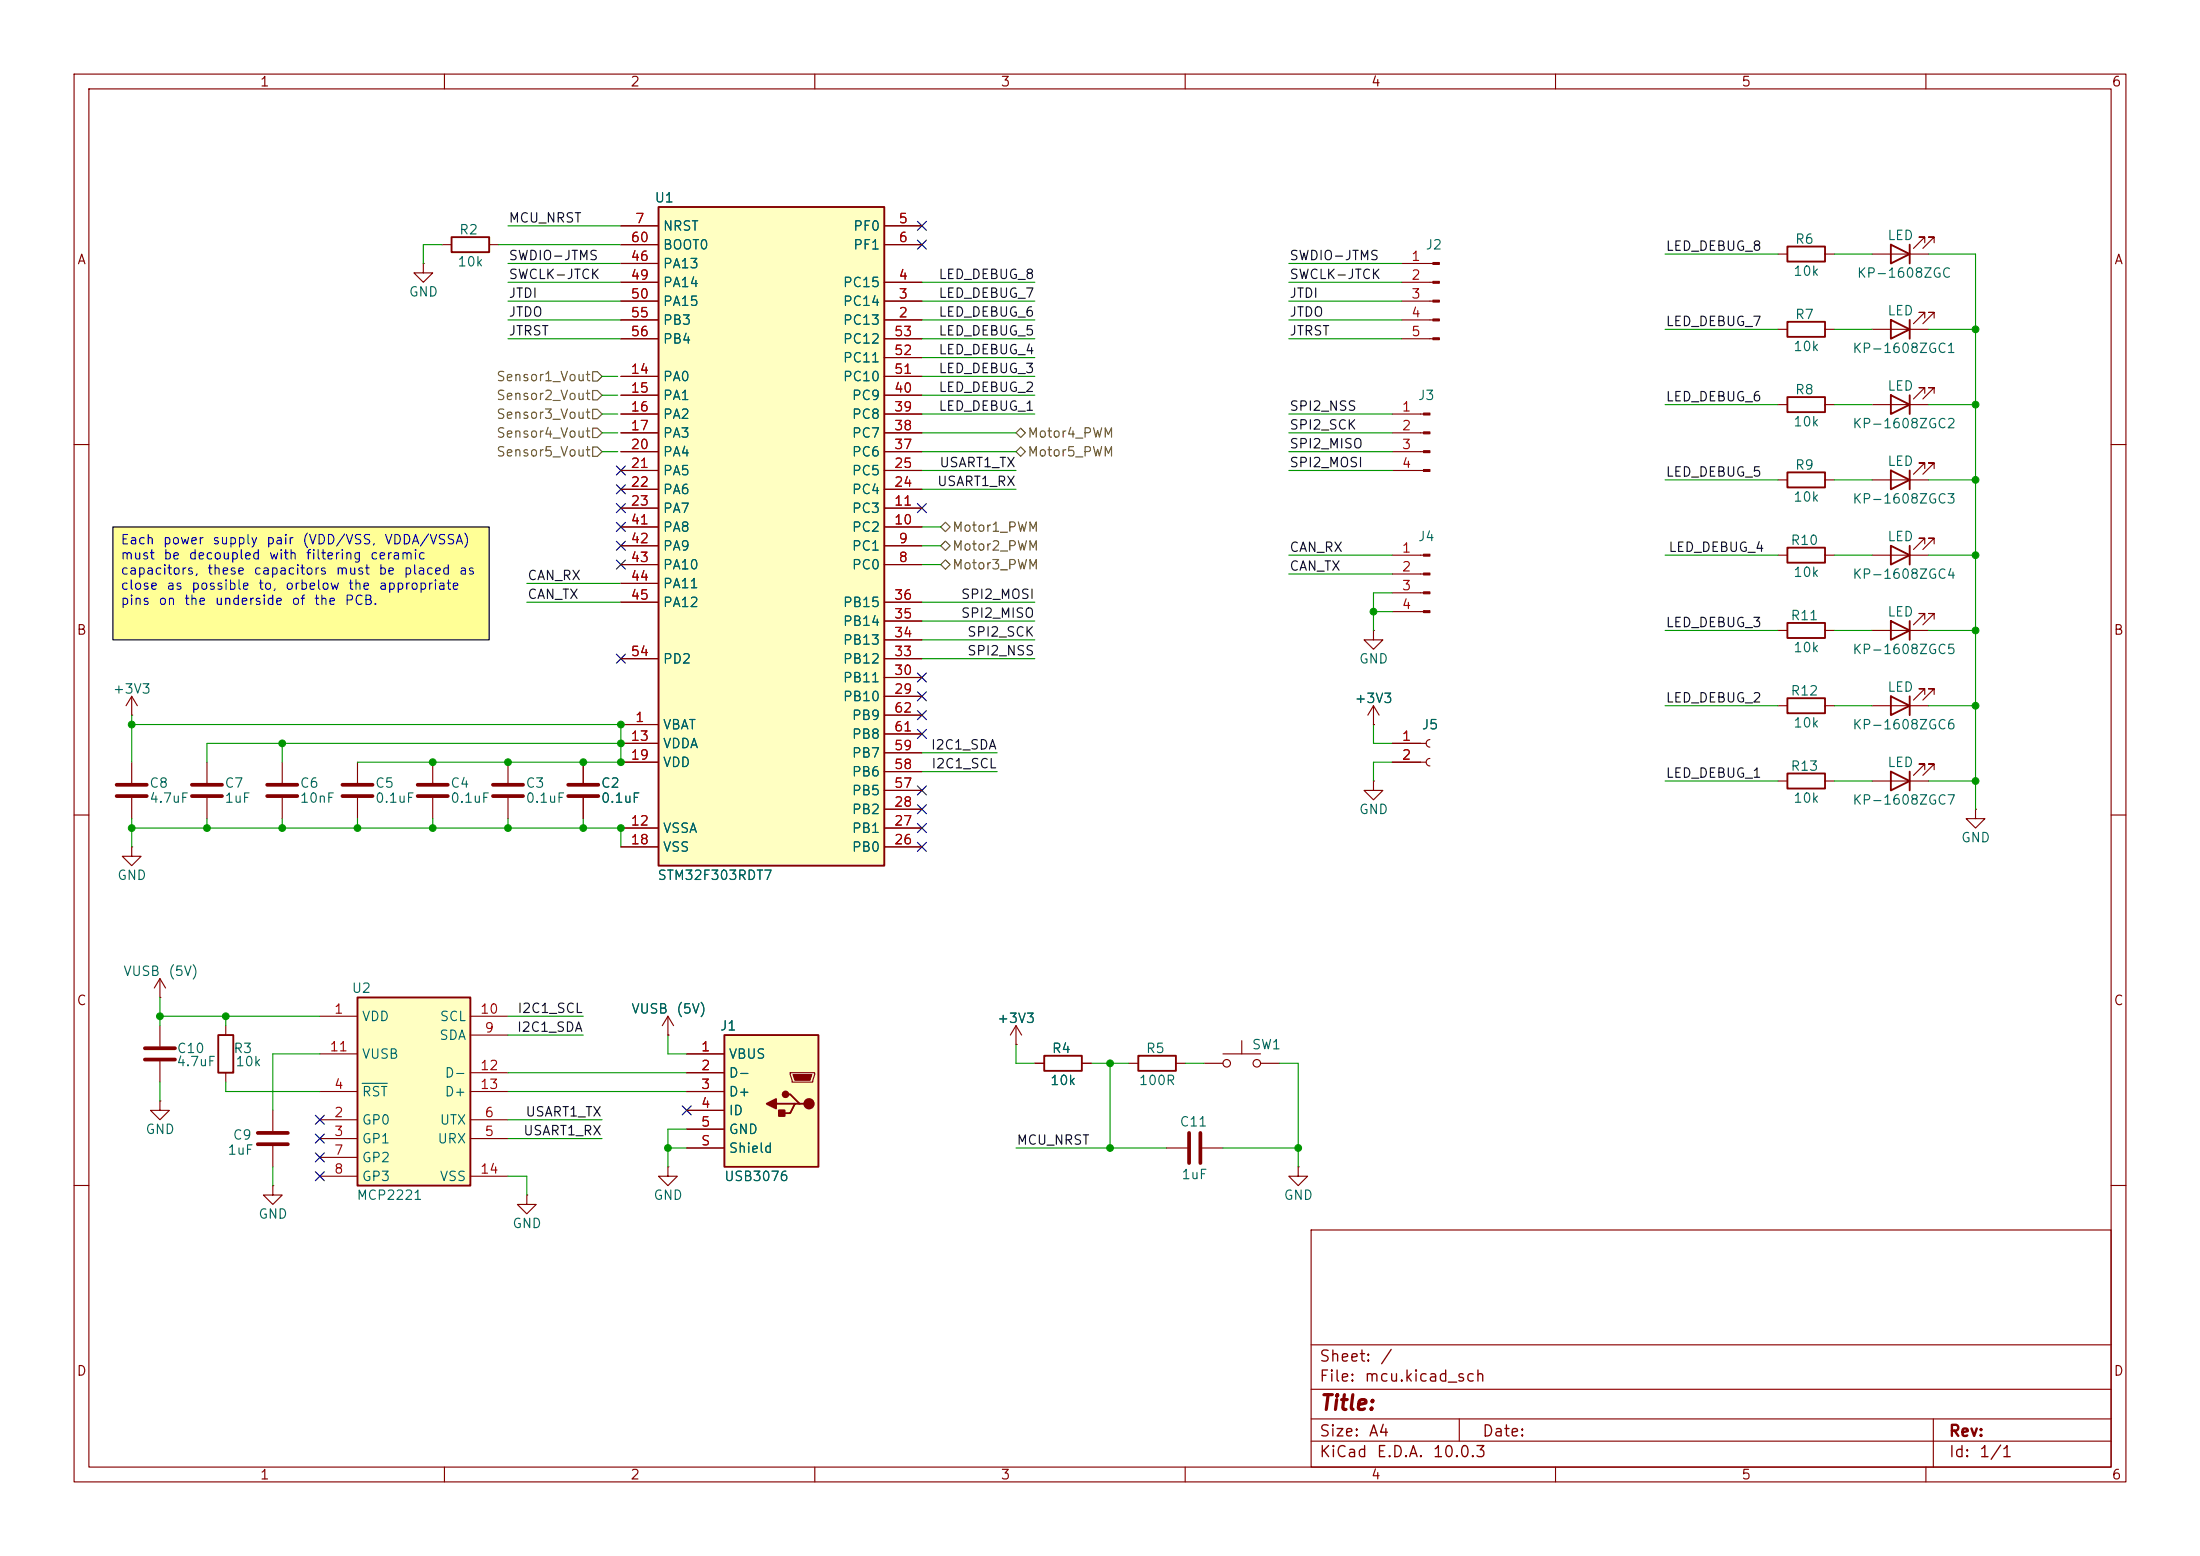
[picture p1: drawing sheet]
<svg xmlns="http://www.w3.org/2000/svg" width="297mm" height="210mm" viewBox="0 0 297 210" stroke-linecap="round" stroke-linejoin="round" font-family="sans-serif">
<g fill="none" stroke="#840000" stroke-width=".15">
<path d="M10 10h277v190h-277zM12 12h273v186h-273zM60 10v2M110 10v2M160 10v2M210 10v2M260 10v2M10 60h2M285 60h2M10 110h2M285 110h2M10 160h2"/>
<path d="M177 166h108v32h-108zM285 160h2M60 198v2M110 198v2M160 198v2M177 194.5h108M177 191.5h108M177 187.5h108M177 181.5h108M197 191.5v3M210 198v2M260 198v2"/>
<path d="M261 191.5v6.5"/>
</g>
<path d="M15.2 71.1h50.8v15.3h-50.8z" fill="#ffff96"/>
<g fill="none" stroke="#840000" stroke-width=".15">
<path d="M17.8 96.5h.1M17.8 94l-.8 1.3M17.8 94l.7 1.3M17.8 94v2.5M252.7 85.1h7.6M259.8 83.6v-.8h-.7h.7l-1.5 1.5M261.1 83.6v-.8h-.8h.8l-1.5 1.5M17.8 114.3v1.3h1.2l-1.2 1.2-1.3-1.2h1.3M17.8 114.3h.1M27.9 102.9v2.8M27.9 107.7v2.8M38.1 102.9v2.8"/>
<path d="M38.1 107.7v2.8"/>
</g>
<path d="M25.9 105.9h4.1M25.9 107.4h4.1M36.1 105.9h4M36.1 107.4h4" fill="none" stroke="#840000" stroke-width=".51"/>
<path d="M255.3 83.8l2.5 1.3-2.5 1.3zM257.8 83.8v2.6" fill="none" stroke="#840000" stroke-width=".25"/>
<path d="M97.8 139.7h12.7v17.8h-12.7z" fill="#ffffc2"/>
<g fill="none" stroke="#840000" stroke-width=".25">
<path d="M255.3 53.3l2.5 1.3-2.5 1.3zM257.8 53.3v2.6M241.3 73.9h5.1v2h-5.1zM255.3 73.7l2.5 1.2-2.5 1.3zM257.8 73.7v2.5M241.3 94.2h5.1v2.1h-5.1zM255.3 94l2.5 1.3-2.5 1.2zM257.8 94v2.5M241.3 104.4h5.1v2h-5.1zM255.3 104.1l2.5 1.3-2.5 1.3zM257.8 104.1v2.6M29.5 139.7h2v5.1h-2z"/>
<path d="M97.8 139.7h12.7v17.8h-12.7zM104.8 149h2.5M106 147.7h.7l1.2 1.3h.7M107.9 149h-.6l-.6 1.2h-1.3M153.7 142.5h5v2h-5z"/>
</g>
<g fill="#840000" stroke="#840000" stroke-width=".25">
<path d="M103.5 149l1.3-.7v1.3z"/>
<path d="M105.2 149.9h.7v.7h-.7z"/>
<circle cx="106" cy="147.7" r=".38"/>
<circle cx="109.2" cy="149" r=".63"/>
</g>
<g fill="none" stroke="#840000" stroke-width=".15">
<path d="M252.7 54.6h7.6M259.8 53.1v-.8h-.7h.7l-1.5 1.5M261.1 53.1v-.8h-.8h.8l-1.5 1.5M240 74.9h1.3M246.4 74.9h1.2M252.7 74.9h7.6M259.8 73.4v-.8h-.7h.7l-1.5 1.6M261.1 73.4v-.8h-.8h.8l-1.5 1.6M240 95.3h1.3M246.4 95.3h1.2M252.7 95.3h7.6M259.8 93.7v-.7h-.7h.7l-1.5 1.5"/>
<path d="M261.1 93.7v-.7h-.8h.8l-1.5 1.5M48.3 102.9v2.8M48.3 107.7v2.8M68.6 102.9v2.8M68.6 107.7v2.8M240 105.4h1.3M246.4 105.4h1.2M252.7 105.4h7.6M259.8 103.9v-.8h-.7h.7l-1.5 1.5M261.1 103.9v-.8h-.8h.8l-1.5 1.5M30.5 138.4v1.3M30.5 144.8v1.3"/>
<path d="M90.2 157.5v1.3h-1.3l1.3 1.2 1.2-1.2h-1.2M90.2 157.5h.1M92.7 142.2h5.1M92.7 144.8h5.1M92.7 147.3h5.1M92.7 149.9h5.1M92.7 152.4h5.1M92.7 154.9h5.1M106.7 144.8h3.3v.2l-.3 1.1h-2.8zM152.4 143.5h1.3M157.5 154.9h2.8M158.7 143.5h1.3"/>
<path d="M162.3 154.9h2.8"/>
</g>
<path d="M107.1 145h2.5l-.3 .8h-2z" fill="#840000" stroke="#840000" stroke-width=".15"/>
<path d="M46.2 105.9h4.1M46.2 107.4h4.1M66.5 105.9h4.1M66.5 107.4h4.1M160.5 152.9v4.1M162.1 152.9v4.1" fill="none" stroke="#840000" stroke-width=".51"/>
<path d="M48.3 134.6h15.2v25.4h-15.2z" fill="#ffffc2"/>
<path d="M61 32h5v2h-5zM255.3 33l2.5 1.3-2.5 1.3zM257.8 33v2.6M241.3 53.6h5.1v2h-5.1zM255.3 43.2l2.5 1.3-2.5 1.2zM257.8 43.2v2.5M48.3 134.6h15.2v25.4h-15.2zM141 142.5h5v2h-5z" fill="none" stroke="#840000" stroke-width=".25"/>
<g fill="none" stroke="#840000" stroke-width=".15">
<path d="M57.1 35.6v1.2h1.3l-1.3 1.3-1.2-1.3h1.2M57.1 35.6h.1M59.7 33h1.3M66 33h1.3M252.7 34.3h7.6M259.8 32.8v-.8h-.7h.7l-1.5 1.5M261.1 32.8v-.8h-.8h.8l-1.5 1.5M240 54.6h1.3M246.4 54.6h1.2M252.7 44.5h7.6M259.8 42.9v-.7h-.7h.7l-1.5 1.5M261.1 42.9v-.7h-.8h.8l-1.5 1.5"/>
<path d="M17.8 102.9v2.8M17.8 107.7v2.8M58.4 102.9v2.8M58.4 107.7v2.8M78.7 102.9v2.8M78.7 107.7v2.8M266.7 109.2v1.3h1.3l-1.3 1.3-1.3-1.3h1.3M266.7 109.2h.1M21.6 138.4v2.8M43.2 137.2h5.1M63.5 137.2h5.1M63.5 139.7h5.1"/>
<path d="M90.2 139.7h.1M90.2 137.2l-.8 1.2M90.2 137.2l.7 1.2M90.2 137.2v2.5M137.2 138.4l-.8 1.3M137.2 138.4l.7 1.3M137.2 138.4v2.6M21.6 148.6v1.3h1.3l-1.3 1.2-1.3-1.2h1.3M21.6 148.6h.1M21.6 143.3v2.8M43.2 151.1h5.1M43.2 153.7h5.1"/>
<path d="M43.2 147.3h5.1M43.2 156.2h5.1M43.2 158.8h5.1M43.2 142.2h5.1M63.5 151.1h5.1M63.5 153.7h5.1M63.5 147.3h5.1M63.5 158.8h5.1M63.5 144.8h5.1M137.2 141h.1M139.7 143.5h1.3M146 143.5h1.3"/>
<path d="M162.6 143.5h2.5M165.1 142.2h5.1M167.6 140.5v1.7M170.2 143.5h2.5M175.3 157.5v1.3h1.2l-1.2 1.2-1.3-1.2h1.3M175.3 157.5h.1M36.8 160v1.3h1.3l-1.3 1.3-1.2-1.3h1.2M36.8 160h.1"/>
<circle cx="165.6" cy="143.5" r=".51"/>
<circle cx="169.7" cy="143.5" r=".51"/>
</g>
<path d="M48.9 146.2h3.4" fill="none" stroke="#006464" stroke-width=".15"/>
<path d="M15.7 105.9h4.1M15.7 107.4h4.1M56.4 105.9h4.1M56.4 107.4h4.1M76.7 105.9h4.1M76.7 107.4h4.1M19.6 143h4M19.6 141.5h4" fill="none" stroke="#840000" stroke-width=".51"/>
<path d="M88.9 27.9h30.5v88.9h-30.5z" fill="#ffffc2"/>
<path d="M88.9 27.9h30.5v88.9h-30.5zM241.3 33.3h5.1v2h-5.1zM241.3 43.4h5.1v2.1h-5.1zM241.3 63.8h5.1v2h-5.1zM255.3 63.5l2.5 1.3-2.5 1.2zM257.8 63.5v2.5M241.3 84.1h5.1v2h-5.1z" fill="none" stroke="#840000" stroke-width=".25"/>
<g fill="none" stroke="#840000" stroke-width=".15">
<path d="M83.8 38.1h5.1M83.8 30.5h5.1M83.8 33h5.1M83.8 35.6h5.1M119.4 38.1h5.1M119.4 30.5h5.1M119.4 33h5.1M189.2 38.1h4.2M189.2 35.6h4.2M240 34.3h1.3M246.4 34.3h1.2M83.8 43.2h5.1"/>
<path d="M83.8 40.6h5.1M83.8 50.8h5.1M83.8 53.3h5.1M83.8 55.9h5.1M83.8 58.4h5.1M83.8 45.7h5.1M119.4 43.2h5.1M119.4 40.6h5.1M119.4 50.8h5.1M119.4 53.3h5.1M119.4 55.9h5.1M119.4 58.4h5.1"/>
<path d="M119.4 48.3h5.1M119.4 45.7h5.1M188 55.9h4.2M188 58.4h4.2M189.2 43.2h4.2M189.2 40.6h4.2M189.2 45.7h4.2M240 44.5h1.3M246.4 44.5h1.2M83.8 76.2h5.1M83.8 73.7h5.1M83.8 71.1h5.1"/>
<path d="M83.8 68.6h5.1M83.8 61h5.1M83.8 63.5h5.1M83.8 66h5.1M83.8 78.7h5.1M119.4 76.2h5.1M119.4 73.7h5.1M119.4 71.1h5.1M119.4 68.6h5.1M119.4 61h5.1M119.4 63.5h5.1M119.4 66h5.1"/>
<path d="M188 61h4.2M188 63.5h4.2M188 74.9h4.2M188 77.5h4.2M240 64.8h1.3M246.4 64.8h1.2M252.7 64.8h7.6M259.8 63.2v-.7h-.7h.7l-1.5 1.5M261.1 63.2v-.7h-.8h.8l-1.5 1.5M83.8 97.8h5.1M83.8 88.9h5.1M83.8 81.3h5.1"/>
<path d="M119.4 94h5.1M119.4 91.4h5.1M119.4 88.9h5.1M119.4 86.4h5.1M119.4 83.8h5.1M119.4 81.3h5.1M119.4 99.1h5.1M119.4 96.5h5.1M185.4 97.8h.1M185.4 85.1v1.3h1.3l-1.3 1.2-1.3-1.2h1.3M185.4 85.1h.1M185.4 95.3l-.7 1.2"/>
<path d="M185.4 95.3l.8 1.2M185.4 95.3v2.5M188 80h4.2M188 82.6h4.2M193 99.8a.51 .51 0 0 0-.5 .5 .51 .51 0 0 0 .5 .5M240 85.1h1.3M246.4 85.1h1.2M78.7 102.9v2.8M78.7 107.7v2.8M83.8 111.8h5.1M83.8 100.3h5.1M83.8 114.3h5.1"/>
<path d="M83.8 102.9h5.1M119.4 111.8h5.1M119.4 114.3h5.1M119.4 109.2h5.1M119.4 106.7h5.1M119.4 104.1h5.1M119.4 101.6h5.1M185.4 105.4v1.3h1.3l-1.3 1.3-1.3-1.3h1.3M185.4 105.4h.1M188 100.3h4.5M188 102.9h4.5M193 102.4a.51 .51 0 0 0-.5 .5 .51 .51 0 0 0 .5 .5"/>
<path d="M21.6 134.6h.1M21.6 132.1l-.8 1.3M21.6 132.1l.8 1.3M21.6 132.1v2.5M90.2 139.7h.1M36.8 149.9v2.8M36.8 154.7v2.8M92.7 142.2h5.1M92.7 144.8h5.1M92.7 147.3h5.1M92.7 149.9h5.1M92.7 152.4h5.1"/>
<path d="M92.7 154.9h5.1M137.2 141h.1M139.7 143.5h1.3M146 143.5h1.3M71.1 161.3v1.3h1.3l-1.3 1.2-1.3-1.2h1.3M71.1 161.3h.1"/>
</g>
<path d="M34.8 154.4h4.1M34.8 152.9h4.1" fill="none" stroke="#840000" stroke-width=".51"/>
<g fill="#840000" stroke="#840000" stroke-width=".15">
<path d="M192.2 74.8h.8v.3h-.8z"/>
<path d="M192.2 77.3h.8v.3h-.8z"/>
<path d="M192.2 79.9h.8v.2h-.8z"/>
<path d="M192.2 82.4h.8v.3h-.8z"/>
<path d="M192.2 55.8h.8v.2h-.8z"/>
<path d="M192.2 58.3h.8v.2h-.8z"/>
<path d="M192.2 60.8h.8v.3h-.8z"/>
<path d="M192.2 63.4h.8v.2h-.8z"/>
<path d="M193.4 35.4h.9v.3h-.9z"/>
<path d="M193.4 38h.9v.2h-.9z"/>
<path d="M193.4 40.5h.9v.3h-.9z"/>
<path d="M193.4 43.1h.9v.2h-.9z"/>
<path d="M193.4 45.6h.9v.2h-.9z"/>
</g>
<path d="M80 50.2h.6l.7 .6-.7 .6h-.6zM80 55.2h.6l.7 .7-.7 .6h-.6zM80 52.7h.6l.7 .6-.7 .7h-.6zM80 57.8h.6l.7 .6-.7 .7h-.6zM137.2 58.4l.6-.6 .6 .6-.6 .7zM80 60.3h.6l.7 .7-.7 .6h-.6zM127 71.1l.6-.6 .7 .6-.7 .7zM127 73.7l.6-.7 .7 .7-.7 .6zM127 76.2l.6-.6 .7 .6-.7 .6zM137.2 61l.6-.7 .6 .7-.6 .6z" fill="none" stroke="#725600" stroke-width=".15"/>
<g fill="none" stroke="#009600" stroke-width=".15">
<path d="M59.7 33h-2.6v2.6M67.3 33h16.5M68.6 38.1h15.2M68.6 35.6h15.2M68.6 30.5h15.2M124.5 38.1h15.2M174 38.1h15.2M174 35.6h15.2M224.8 34.3h15.2M247.6 34.3h5.1M260.3 34.3h6.4v74.9M68.6 45.7h15.2"/>
<path d="M68.6 40.6h15.2M68.6 43.2h15.2M81.3 50.8h2.1M81.3 53.3h2.1M81.3 55.9h2.1M81.3 58.4h2.1M124.5 50.8h15.2M124.5 45.7h15.2M124.5 53.3h15.2M124.5 55.9h15.2M124.5 40.6h15.2M124.5 43.2h15.2"/>
<path d="M124.5 58.4h12.7M124.5 48.3h15.2M174 45.7h15.2M174 55.9h14M174 40.6h15.2M174 43.2h15.2M174 58.4h14M224.8 44.5h15.2M224.8 54.6h15.2M247.6 44.5h5.1M247.6 54.6h5.1M260.3 44.5h6.4"/>
<path d="M260.3 54.6h6.4M71.1 78.7h12.7M81.3 61h2.1M124.5 76.2h2.5M124.5 73.7h2.5M124.5 71.1h2.5M124.5 61h12.7M124.5 66h12.7M124.5 63.5h12.7M174 61h14M174 74.9h14M174 63.5h14"/>
<path d="M174 77.5h14M224.8 74.9h15.2M224.8 64.8h15.2M247.6 74.9h5.1M247.6 64.8h5.1M260.3 74.9h6.4M260.3 64.8h6.4M17.8 96.5v6.4M17.8 97.8h66v5.1h-35.5M71.1 81.3h12.7M124.5 88.9h15.2M124.5 86.4h15.2"/>
<path d="M124.5 83.8h15.2M124.5 81.3h15.2M185.4 97.8v2.5h2.6M185.4 82.6h2.6M188 80h-2.6v5.1M224.8 85.1h15.2M224.8 95.3h15.2M247.6 85.1h5.1M247.6 95.3h5.1M260.3 85.1h6.4M260.3 95.3h6.4M17.8 110.5v3.8"/>
<path d="M17.8 111.8h66v2.5M27.9 110.5v1.3M38.1 100.3v2.6M38.1 110.5v1.3M48.3 110.5v1.3M58.4 110.5v1.3M68.6 110.5v1.3M78.7 110.5v1.3M83.8 100.3h-55.9v2.6M124.5 101.6h10.1M124.5 104.1h10.1M188 102.9h-2.6v2.5"/>
<path d="M224.8 105.4h15.2M247.6 105.4h5.1M260.3 105.4h6.4M21.6 137.2h21.6M21.6 134.6v3.8M30.5 137.2v1.2M68.6 137.2h10.1M68.6 139.7h10.1M90.2 139.7v2.5h2.5M21.6 146.1v2.5M30.5 146.1v1.2h12.7M36.8 157.5v2.5"/>
<path d="M43.2 142.2h-6.4v7.7M68.6 158.8h2.5v2.5M68.6 147.3h24.1M68.6 151.1h12.7M68.6 153.7h12.7M68.6 144.8h24.1M90.2 154.9h2.5M92.7 152.4h-2.5v5.1M137.2 154.9h20.3M137.2 141v2.5h2.5M147.3 143.5h5.1M149.9 143.5v11.4"/>
<path d="M160 143.5h2.6M165.1 154.9h10.2M172.7 143.5h2.6v14"/>
</g>
<g fill="none" stroke="#000084" stroke-width=".15">
<path d="M123.9 32.4l1.2 1.2M123.9 29.9l1.2 1.2M125.1 32.4l-1.2 1.2M125.1 29.9l-1.2 1.2M83.2 73.1l1.2 1.2M83.2 75.6l1.2 1.2M83.2 65.4l1.2 1.2M83.2 62.9l1.2 1.2M83.2 70.5l1.2 1.2M83.2 68l1.2 1.2M84.4 73.1l-1.2 1.2M84.4 75.6l-1.2 1.2"/>
<path d="M84.4 65.4l-1.2 1.2M84.4 62.9l-1.2 1.2M84.4 70.5l-1.2 1.2M84.4 68l-1.2 1.2M123.9 68l1.2 1.2M125.1 68l-1.2 1.2M83.2 88.3l1.2 1.2M84.4 88.3l-1.2 1.2M123.9 95.9l1.2 1.2M123.9 98.5l1.2 1.2M123.9 90.8l1.2 1.2M123.9 93.4l1.2 1.2"/>
<path d="M125.1 95.9l-1.2 1.2M125.1 98.5l-1.2 1.2M125.1 90.8l-1.2 1.2M125.1 93.4l-1.2 1.2M123.9 108.6l1.2 1.2M123.9 106.1l1.2 1.2M123.9 113.7l1.2 1.2M123.9 111.2l1.2 1.2M125.1 108.6l-1.2 1.2M125.1 106.1l-1.2 1.2M125.1 113.7l-1.2 1.2M125.1 111.2l-1.2 1.2"/>
<path d="M42.6 155.6l1.2 1.2M42.6 158.1l1.2 1.3M42.6 150.5l1.2 1.2M42.6 153.1l1.2 1.2M43.8 155.6l-1.2 1.2M43.8 158.1l-1.2 1.3M43.8 150.5l-1.2 1.2M43.8 153.1l-1.2 1.2M92.1 149.3l1.2 1.2M93.3 149.3l-1.2 1.2"/>
</g>
<path d="M15.2 71.1h50.8v15.3h-50.8z" fill="none" stroke="#000" stroke-width=".15"/>
<g fill="#009600" stroke="#009600" stroke-width=".14">
<circle cx="90.2" cy="154.9" r=".46"/>
<circle cx="83.8" cy="100.3" r=".46"/>
<circle cx="149.9" cy="154.9" r=".46"/>
<circle cx="149.9" cy="143.5" r=".46"/>
<circle cx="175.3" cy="154.9" r=".46"/>
<circle cx="83.8" cy="102.9" r=".46"/>
<circle cx="83.8" cy="111.8" r=".46"/>
<circle cx="27.9" cy="111.8" r=".46"/>
<circle cx="38.1" cy="111.8" r=".46"/>
<circle cx="17.8" cy="111.8" r=".46"/>
<circle cx="30.5" cy="137.2" r=".46"/>
<circle cx="58.4" cy="111.8" r=".46"/>
<circle cx="21.6" cy="137.2" r=".46"/>
<circle cx="17.8" cy="97.8" r=".46"/>
<circle cx="68.6" cy="102.9" r=".46"/>
<circle cx="83.8" cy="97.8" r=".46"/>
<circle cx="78.7" cy="102.9" r=".46"/>
<circle cx="68.6" cy="111.8" r=".46"/>
<circle cx="78.7" cy="111.8" r=".46"/>
<circle cx="48.3" cy="111.8" r=".46"/>
<circle cx="38.1" cy="100.3" r=".46"/>
<circle cx="58.4" cy="102.9" r=".46"/>
<circle cx="266.7" cy="95.3" r=".46"/>
<circle cx="266.7" cy="85.1" r=".46"/>
<circle cx="266.7" cy="64.8" r=".46"/>
<circle cx="266.7" cy="74.9" r=".46"/>
<circle cx="266.7" cy="105.4" r=".46"/>
<circle cx="185.4" cy="82.6" r=".46"/>
<circle cx="266.7" cy="44.5" r=".46"/>
<circle cx="266.7" cy="54.6" r=".46"/>
</g>
<text font-size="2" fill="#840000" x="178" y="190.8">Title:</text>
<g font-size="1.5" fill="#840000">
<text x="178" y="184.2">Sheet:</text>
<text x="186.2" y="184.2">/</text>
<text x="178" y="186.9">File:</text>
<text x="184.1" y="186.9">mcu.kicad_sch</text>
<text x="178" y="197.1">KiCad</text>
<text x="178" y="194.3">Size:</text>
<text x="184.7" y="194.3">A4</text>
<text x="185.7" y="197.1">E.D.A.</text>
<text x="193.3" y="197.1">10.0.3</text>
<text x="200" y="194.3">Date:</text>
<text x="263" y="194.3">Rev:</text>
<text x="263" y="197.1">Id:</text>
<text x="267.1" y="197.1">1/1</text>
</g>
<g font-size="1.3" fill="#840000">
<text x="35" y="12">1</text>
<text x="85" y="12">2</text>
<text x="135" y="12">3</text>
<text x="185" y="12">4</text>
<text x="235" y="12">5</text>
<text x="285" y="12">6</text>
<text x="10.3" y="36">A</text>
<text x="285.3" y="36">A</text>
<text x="10.3" y="86">B</text>
<text x="285.3" y="86">B</text>
<text x="10.3" y="136">C</text>
<text x="285.3" y="136">C</text>
<text x="10.3" y="186">D</text>
<text x="285.3" y="186">D</text>
<text x="35" y="200">1</text>
<text x="85" y="200">2</text>
<text x="135" y="200">3</text>
<text x="185" y="200">4</text>
<text x="235" y="200">5</text>
<text x="285" y="200">6</text>
</g>
<g font-size="1.3" fill="#006464">
<text x="88.3" y="27.6">U1</text>
<text x="61.9" y="32">R2</text>
<text x="89.4" y="31.5">NRST</text>
<text x="89.4" y="34">BOOT0</text>
<text x="115.1" y="31.5">PF0</text>
<text x="115.1" y="34">PF1</text>
<text x="192.4" y="34">J2</text>
<text x="242.2" y="33.2">R6</text>
<text x="254.7" y="32.7">LED</text>
<text x="55.1" y="40.3">GND</text>
<text x="61.7" y="36.3">10k</text>
<text x="89.4" y="36.5">PA13</text>
<text x="89.4" y="39.1">PA14</text>
<text x="89.4" y="41.6">PA15</text>
<text x="113.7" y="41.6">PC14</text>
<text x="113.7" y="39.1">PC15</text>
<text x="242" y="37.5">10k</text>
<text x="250.6" y="37.8">KP-1608ZGC</text>
<text x="89.4" y="44.2">PB3</text>
<text x="89.4" y="46.7">PB4</text>
<text x="113.7" y="44.2">PC13</text>
<text x="113.7" y="46.7">PC12</text>
<text x="242" y="47.7">10k</text>
<text x="242.2" y="43.4">R7</text>
<text x="250" y="48">KP-1608ZGC1</text>
<text x="254.7" y="42.9">LED</text>
<text x="89.4" y="51.8">PA0</text>
<text x="113.7" y="51.8">PC10</text>
<text x="113.7" y="49.2">PC11</text>
<text x="242.2" y="53.5">R8</text>
<text x="254.7" y="53">LED</text>
<text x="89.4" y="54.3">PA1</text>
<text x="89.4" y="56.9">PA2</text>
<text x="89.4" y="59.4">PA3</text>
<text x="114.9" y="59.4">PC7</text>
<text x="114.9" y="56.9">PC8</text>
<text x="114.9" y="54.3">PC9</text>
<text x="191.3" y="54.3">J3</text>
<text x="242" y="57.9">10k</text>
<text x="250" y="58.1">KP-1608ZGC2</text>
<text x="89.4" y="61.9">PA4</text>
<text x="89.4" y="64.5">PA5</text>
<text x="114.9" y="64.5">PC5</text>
<text x="114.9" y="61.9">PC6</text>
<text x="242.2" y="63.7">R9</text>
<text x="254.7" y="63.2">LED</text>
<text x="89.4" y="67">PA6</text>
<text x="89.4" y="69.6">PA7</text>
<text x="114.9" y="69.6">PC3</text>
<text x="114.9" y="67">PC4</text>
<text x="242" y="68">10k</text>
<text x="250" y="68.3">KP-1608ZGC3</text>
<text x="89.4" y="72.1">PA8</text>
<text x="89.4" y="74.6">PA9</text>
<text x="89.4" y="77.2">PA10</text>
<text x="114.9" y="77.2">PC0</text>
<text x="114.9" y="74.6">PC1</text>
<text x="114.9" y="72.1">PC2</text>
<text x="191.3" y="73.4">J4</text>
<text x="241.6" y="73.9">R10</text>
<text x="254.7" y="73.4">LED</text>
<text x="89.4" y="79.7">PA11</text>
<text x="89.4" y="82.3">PA12</text>
<text x="113.7" y="82.3">PB15</text>
<text x="242" y="78.2">10k</text>
<text x="250" y="78.4">KP-1608ZGC4</text>
<text x="254.7" y="83.5">LED</text>
<text x="89.4" y="89.9">PD2</text>
<text x="113.7" y="89.9">PB12</text>
<text x="113.7" y="87.3">PB13</text>
<text x="113.7" y="84.8">PB14</text>
<text x="183.4" y="89.9">GND</text>
<text x="241.6" y="84">R11</text>
<text x="242" y="88.3">10k</text>
<text x="250" y="88.6">KP-1608ZGC5</text>
<text x="15.1" y="93.9">+3V3</text>
<text x="113.7" y="95">PB10</text>
<text x="113.7" y="92.4">PB11</text>
<text x="182.8" y="95.2">+3V3</text>
<text x="241.6" y="94.2">R12</text>
<text x="254.7" y="93.7">LED</text>
<text x="89.4" y="98.8">VBAT</text>
<text x="89.4" y="101.3">VDDA</text>
<text x="114.9" y="100">PB8</text>
<text x="114.9" y="97.5">PB9</text>
<text x="191.8" y="98.8">J5</text>
<text x="242" y="98.5">10k</text>
<text x="250" y="98.8">KP-1608ZGC6</text>
<text x="20.1" y="106.6">C8</text>
<text x="30.2" y="106.6">C7</text>
<text x="40.4" y="106.6">C6</text>
<text x="50.6" y="106.6">C5</text>
<text x="60.7" y="106.6">C4</text>
<text x="70.9" y="106.6">C3</text>
<text x="81" y="106.6">C2</text>
<text x="89.4" y="103.8">VDD</text>
<text x="114.9" y="107.7">PB5</text>
<text x="114.9" y="105.1">PB6</text>
<text x="114.9" y="102.6">PB7</text>
<text x="241.6" y="104.3">R13</text>
<text x="254.7" y="103.8">LED</text>
<text x="20.1" y="108.7">4.7uF</text>
<text x="30.2" y="108.7">1uF</text>
<text x="40.4" y="108.7">10nF</text>
<text x="50.6" y="108.7">0.1uF</text>
<text x="60.7" y="108.7">0.1uF</text>
<text x="70.9" y="108.7">0.1uF</text>
<text x="81" y="108.7">0.1uF</text>
<text x="89.4" y="112.7">VSSA</text>
<text x="114.9" y="112.7">PB1</text>
<text x="114.9" y="110.2">PB2</text>
<text x="183.4" y="110.2">GND</text>
<text x="242" y="108.7">10k</text>
<text x="250" y="108.9">KP-1608ZGC7</text>
<text x="15.7" y="119.1">GND</text>
<text x="88.7" y="119.1">STM32F303RDT7</text>
<text x="89.4" y="115.3">VSS</text>
<text x="114.9" y="115.3">PB0</text>
<text x="264.7" y="114">GND</text>
<text x="16.6" y="132">VUSB</text>
<text x="22.6" y="132">(5V)</text>
<text x="47.4" y="134.3">U2</text>
<text x="85.1" y="137.1">VUSB</text>
<text x="91.2" y="137.1">(5V)</text>
<text x="23.8" y="142.4">C10</text>
<text x="31.4" y="142.4">R3</text>
<text x="48.8" y="138.1">VDD</text>
<text x="48.8" y="143.2">VUSB</text>
<text x="59.2" y="140.7">SDA</text>
<text x="59.3" y="138.1">SCL</text>
<text x="97.1" y="139.4">J1</text>
<text x="98.3" y="143.2">VBUS</text>
<text x="134.5" y="138.4">+3V3</text>
<text x="141.9" y="142.4">R4</text>
<text x="154.6" y="142.4">R5</text>
<text x="168.9" y="141.9">SW1</text>
<text x="23.7" y="144.2">4.7uF</text>
<text x="31.7" y="144.2">10k</text>
<text x="48.8" y="148.3">RST</text>
<text x="59.9" y="145.8">D-</text>
<text x="59.9" y="148.3">D+</text>
<text x="98.3" y="145.8">D-</text>
<text x="98.3" y="148.3">D+</text>
<text x="141.7" y="146.8">10k</text>
<text x="153.7" y="146.8">100R</text>
<text x="19.6" y="153.4">GND</text>
<text x="31.3" y="154.1">C9</text>
<text x="48.8" y="152.1">GP0</text>
<text x="48.8" y="154.6">GP1</text>
<text x="59" y="154.6">URX</text>
<text x="59.3" y="152.1">UTX</text>
<text x="98.3" y="150.8">ID</text>
<text x="98.3" y="153.4">GND</text>
<text x="98.3" y="155.9">Shield</text>
<text x="159.2" y="152.4">C11</text>
<text x="30.6" y="156.2">1uF</text>
<text x="48.8" y="157.2">GP2</text>
<text x="48.8" y="159.7">GP3</text>
<text x="59.3" y="159.7">VSS</text>
<text x="97.7" y="159.7">USB3076</text>
<text x="159.4" y="159.5">1uF</text>
<text x="34.8" y="164.8">GND</text>
<text x="48.1" y="162.3">MCP2221</text>
<text x="69.1" y="166.1">GND</text>
<text x="88.1" y="162.3">GND</text>
<text x="173.2" y="162.3">GND</text>
</g>
<g font-size="1.3" fill="#0f0f0f">
<text x="68.6" y="30.4">MCU_NRST</text>
<text x="68.6" y="35.4">SWDIO-JTMS</text>
<text x="174" y="35.4">SWDIO-JTMS</text>
<text x="224.8" y="34.2">LED_DEBUG_8</text>
<text x="68.6" y="38">SWCLK-JTCK</text>
<text x="68.6" y="40.5">JTDI</text>
<text x="126.6" y="40.5">LED_DEBUG_7</text>
<text x="126.6" y="38">LED_DEBUG_8</text>
<text x="174" y="38">SWCLK-JTCK</text>
<text x="174" y="40.5">JTDI</text>
<text x="68.6" y="45.6">JTRST</text>
<text x="68.6" y="43.1">JTDO</text>
<text x="126.6" y="45.6">LED_DEBUG_5</text>
<text x="126.6" y="43.1">LED_DEBUG_6</text>
<text x="174" y="43.1">JTDO</text>
<text x="174" y="45.6">JTRST</text>
<text x="224.8" y="44.3">LED_DEBUG_7</text>
<text x="126.6" y="53.2">LED_DEBUG_2</text>
<text x="126.6" y="50.7">LED_DEBUG_3</text>
<text x="126.6" y="48.1">LED_DEBUG_4</text>
<text x="126.6" y="55.8">LED_DEBUG_1</text>
<text x="174" y="58.3">SPI2_SCK</text>
<text x="174" y="55.8">SPI2_NSS</text>
<text x="224.8" y="54.5">LED_DEBUG_6</text>
<text x="126.4" y="65.9">USART1_RX</text>
<text x="126.7" y="63.4">USART1_TX</text>
<text x="174" y="60.8">SPI2_MISO</text>
<text x="174" y="63.4">SPI2_MOSI</text>
<text x="224.8" y="64.6">LED_DEBUG_5</text>
<text x="174" y="74.8">CAN_RX</text>
<text x="174" y="77.3">CAN_TX</text>
<text x="225.2" y="74.8">LED_DEBUG_4</text>
<text x="71.1" y="81.2">CAN_TX</text>
<text x="71.1" y="78.6">CAN_RX</text>
<text x="129.6" y="81.2">SPI2_MOSI</text>
<text x="129.6" y="83.7">SPI2_MISO</text>
<text x="130.5" y="86.2">SPI2_SCK</text>
<text x="130.5" y="88.8">SPI2_NSS</text>
<text x="224.8" y="85">LED_DEBUG_3</text>
<text x="224.8" y="95.1">LED_DEBUG_2</text>
<text x="125.6" y="101.5">I2C1_SDA</text>
<text x="125.6" y="104">I2C1_SCL</text>
<text x="224.8" y="105.3">LED_DEBUG_1</text>
<text x="69.8" y="137">I2C1_SCL</text>
<text x="69.7" y="139.6">I2C1_SDA</text>
<text x="70.6" y="153.5">USART1_RX</text>
<text x="70.9" y="151">USART1_TX</text>
<text x="137.2" y="154.8">MCU_NRST</text>
</g>
<g font-size="1.3" fill="#a90000">
<text x="85" y="35.5">46</text>
<text x="85" y="33">60</text>
<text x="85.7" y="30.5">7</text>
<text x="121.2" y="30.5">5</text>
<text x="121.2" y="33">6</text>
<text x="190.4" y="35.5">1</text>
<text x="85" y="38.1">49</text>
<text x="85" y="40.6">50</text>
<text x="121.2" y="40.6">3</text>
<text x="121.2" y="38.1">4</text>
<text x="190.4" y="38.1">2</text>
<text x="190.4" y="40.6">3</text>
<text x="85" y="43.2">55</text>
<text x="85" y="45.7">56</text>
<text x="120.6" y="45.7">53</text>
<text x="121.2" y="43.2">2</text>
<text x="190.4" y="43.2">4</text>
<text x="190.4" y="45.7">5</text>
<text x="85" y="50.8">14</text>
<text x="85" y="53.3">15</text>
<text x="120.6" y="53.3">40</text>
<text x="120.6" y="50.8">51</text>
<text x="120.6" y="48.2">52</text>
<text x="85" y="55.9">16</text>
<text x="85" y="58.4">17</text>
<text x="120.6" y="58.4">38</text>
<text x="120.6" y="55.9">39</text>
<text x="189.2" y="55.9">1</text>
<text x="189.2" y="58.4">2</text>
<text x="85" y="60.9">20</text>
<text x="85" y="63.5">21</text>
<text x="120.6" y="63.5">25</text>
<text x="120.6" y="60.9">37</text>
<text x="189.2" y="60.9">3</text>
<text x="189.2" y="63.5">4</text>
<text x="85" y="66">22</text>
<text x="85" y="68.6">23</text>
<text x="85" y="71.1">41</text>
<text x="120.6" y="71.1">10</text>
<text x="120.6" y="68.6">11</text>
<text x="120.6" y="66">24</text>
<text x="85" y="73.6">42</text>
<text x="85" y="76.2">43</text>
<text x="121.2" y="76.2">8</text>
<text x="121.2" y="73.6">9</text>
<text x="189.2" y="74.9">1</text>
<text x="189.2" y="77.4">2</text>
<text x="85" y="78.7">44</text>
<text x="85" y="81.3">45</text>
<text x="120.6" y="83.8">35</text>
<text x="120.6" y="81.3">36</text>
<text x="189.2" y="80">3</text>
<text x="189.2" y="82.5">4</text>
<text x="85" y="88.9">54</text>
<text x="120.6" y="88.9">33</text>
<text x="120.6" y="86.3">34</text>
<text x="120.6" y="94">29</text>
<text x="120.6" y="91.4">30</text>
<text x="85" y="100.3">13</text>
<text x="85.7" y="97.8">1</text>
<text x="120.6" y="101.6">59</text>
<text x="120.6" y="99">61</text>
<text x="120.6" y="96.5">62</text>
<text x="189.2" y="100.3">1</text>
<text x="85" y="102.8">19</text>
<text x="120.6" y="106.7">57</text>
<text x="120.6" y="104.1">58</text>
<text x="189.2" y="102.8">2</text>
<text x="85" y="111.7">12</text>
<text x="120.6" y="111.7">27</text>
<text x="120.6" y="109.2">28</text>
<text x="85" y="114.3">18</text>
<text x="120.6" y="114.3">26</text>
<text x="45" y="137.1">1</text>
<text x="64.7" y="137.1">10</text>
<text x="44.4" y="142.2">11</text>
<text x="65.3" y="139.7">9</text>
<text x="94.5" y="142.2">1</text>
<text x="45" y="147.3">4</text>
<text x="64.7" y="144.8">12</text>
<text x="64.7" y="147.3">13</text>
<text x="94.5" y="144.8">2</text>
<text x="94.5" y="147.3">3</text>
<text x="94.5" y="149.8">4</text>
<text x="45" y="151.1">2</text>
<text x="45" y="153.6">3</text>
<text x="65.3" y="153.6">5</text>
<text x="65.3" y="151.1">6</text>
<text x="94.5" y="152.4">5</text>
<text x="94.5" y="154.9">S</text>
<text x="45" y="156.2">7</text>
<text x="45" y="158.7">8</text>
<text x="64.7" y="158.7">14</text>
</g>
<g font-size="1.3" fill="#725600">
<text x="66.9" y="51.8">Sensor1_Vout</text>
<text x="66.9" y="56.9">Sensor3_Vout</text>
<text x="66.9" y="54.3">Sensor2_Vout</text>
<text x="66.9" y="59.4">Sensor4_Vout</text>
<text x="138.6" y="59.4">Motor4_PWM</text>
<text x="66.9" y="61.9">Sensor5_Vout</text>
<text x="138.6" y="61.9">Motor5_PWM</text>
<text x="128.5" y="72.1">Motor1_PWM</text>
<text x="128.5" y="74.6">Motor2_PWM</text>
<text x="128.5" y="77.2">Motor3_PWM</text>
</g>
<g font-size="1.3" fill="#0000c2">
<text x="16.2" y="73.8">Each</text>
<text x="16.2" y="75.8">must</text>
<text x="16.2" y="77.9">capacitors,</text>
<text x="21.9" y="73.8">power</text>
<text x="22" y="75.8">be</text>
<text x="25.4" y="75.8">decoupled</text>
<text x="27.9" y="77.9">these</text>
<text x="28.6" y="73.8">supply</text>
<text x="34.1" y="77.9">capacitors</text>
<text x="35.9" y="73.8">pair</text>
<text x="36.2" y="75.8">with</text>
<text x="40.7" y="73.8">(VDD/VSS,</text>
<text x="41.2" y="75.8">filtering</text>
<text x="45.2" y="77.9">must</text>
<text x="49.9" y="75.8">ceramic</text>
<text x="51" y="77.9">be</text>
<text x="51.8" y="73.8">VDDA/VSSA)</text>
<text x="54.4" y="77.9">placed</text>
<text x="61.9" y="77.9">as</text>
<text x="16.2" y="79.9">close</text>
<text x="16.2" y="82">pins</text>
<text x="21.3" y="82">on</text>
<text x="22.4" y="79.9">as</text>
<text x="24.8" y="82">the</text>
<text x="25.7" y="79.9">possible</text>
<text x="28.9" y="82">underside</text>
<text x="34.8" y="79.9">to,</text>
<text x="38.4" y="79.9">orbelow</text>
<text x="39.3" y="82">of</text>
<text x="42.3" y="82">the</text>
<text x="46.4" y="82">PCB.</text>
<text x="46.9" y="79.9">the</text>
<text x="51" y="79.9">appropriate</text>
</g>
</svg>
